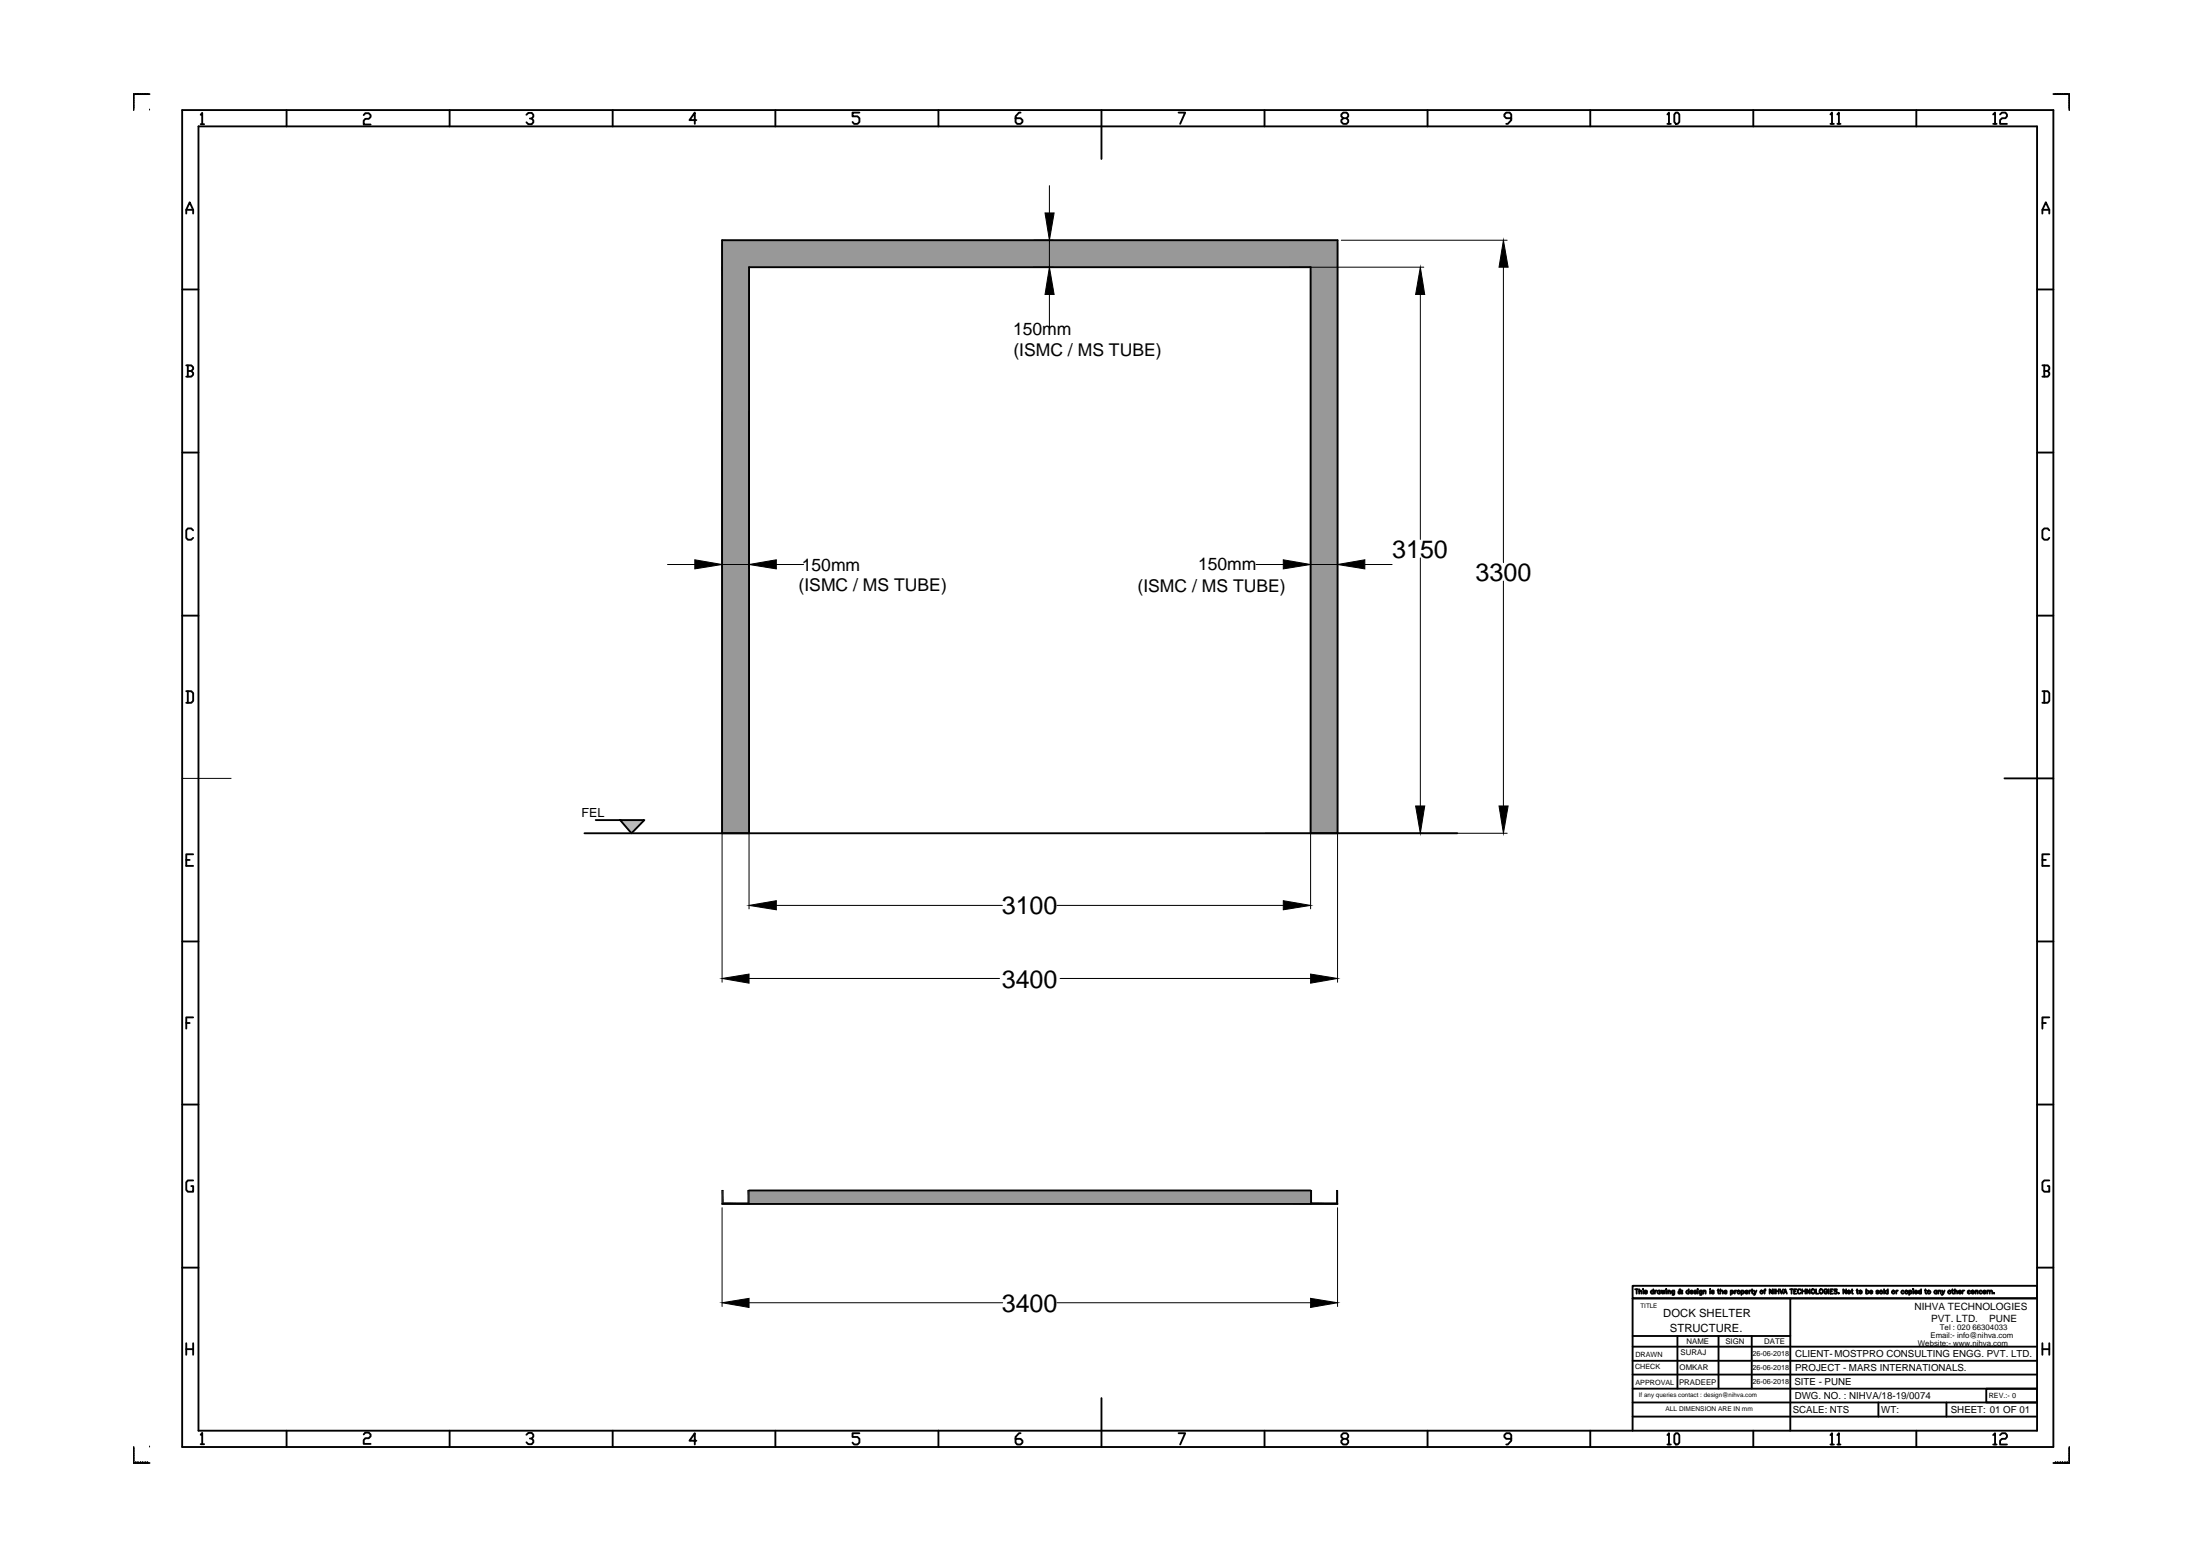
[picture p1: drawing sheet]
<svg xmlns="http://www.w3.org/2000/svg" width="297mm" height="210mm" viewBox="0 0 297 210" stroke-linecap="round" stroke-linejoin="round" font-family="sans-serif">
<!-- layer: 0 -->
<g fill="#989898" stroke="#989898" stroke-width=".14">
<path d="M180.5 160.7v1.7h.1zM180.5 160.7h.1v1.7z"/>
<path d="M177 160.7v1.7h.1zM177 160.7h.1v1.7z"/>
<path d="M177 162.4v.1h3.6zM177 162.4h3.6v.1z"/>
<path d="M101 160.7v1.7h.1zM101 160.7h.1v1.7z"/>
<path d="M97.5 160.7v1.7h.1zM97.5 160.7h.1v1.7z"/>
<path d="M97.5 162.4v.1h3.6zM97.5 162.4h3.6v.1z"/>
<path d="M101.1 160.7v1.8h75.9zM101.1 160.7h75.9v1.8z"/>
<path d="M97.5 32.4v3.7h83.1zM97.5 32.4h83.1v3.7z"/>
<path d="M177 36.1v76.4h3.6zM177 36.1h3.6v76.4z"/>
<path d="M97.5 36.1v76.4h3.6zM97.5 36.1h3.6v76.4z"/>
</g>
<g fill="none" stroke="#000" stroke-width=".25">
<path d="M78.9 112.5h117.9M80.4 110.7h6.6l-1.7 1.8-1.6-1.8M97.5 112.5v-80.1h83.1v80.1M101.1 112.5v-76.4h75.9v76.4M97.5 162.5h83.1M101.1 160.7h75.9M220.4 173.6h54.6v1.7h-54.6zM220.8 174h.3M221 174v.6M221.3 174.3l.1-.1h.2v.4M221.3 174v.6M221.8 174h.1"/>
<path d="M221.9 174.2v.4M222.4 174.3l-.3-.1v.2h.2l.1 .1-.1 .1-.3-.1M223.2 174.3a.2 .2 0 0 0-.3 0 .2 .2 0 0 0 0 .3 .2 .2 0 0 0 .3-.1M223.2 174v.6M223.4 174.2v.4M223.7 174.2l-.3 .2M224.1 174.3a.2 .2 0 0 0-.3 0 .2 .2 0 0 0 0 .3 .2 .2 0 0 0 .3-.1M224.1 174.2v.4M224.3 174.2l.2 .4v-.4l.2 .4 .1-.4M225 174h.1M225 174.2v.4M225.2 174.3l.2-.1 .1 .4"/>
<path d="M225.2 174.2v.4M226.1 174.2v.5l-.1 .1h-.2M226.1 174.3a.2 .2 0 0 0-.3 0 .2 .2 0 0 0 0 .3 .2 .2 0 0 0 .3-.1M227.2 174.3l-.1-.1-.3 .4-.2-.1v-.1l.3-.2v-.2l-.2 .1 .1 .2 .3 .3 .1-.1M228 174.3a.2 .2 0 0 0-.3 0 .2 .2 0 0 0 0 .3 .2 .2 0 0 0 .3-.1M228 174v.6M228.2 174.4h.4a.17 .17 0 0 0-.2-.2 .17 .17 0 0 0-.2 .2l.1 .2 .3-.1M229 174.3l-.1-.1-.2 .1 .3 .2v.1l-.3-.1M229.2 174h.1zM229.2 174.2v.4M229.8 174.2v.5l-.1 .1h-.2M229.8 174.3a.2 .2 0 0 0-.3 0 .2 .2 0 0 0 0 .3 .2 .2 0 0 0 .3-.1"/>
<path d="M230 174.3l.1-.1h.2v.4M230 174.2v.4M230.9 174h.1M230.9 174.2v.4M231.4 174.3l-.1-.1-.2 .1 .3 .2v.1l-.3-.1M231.9 174.2h.2M232 174v.5l.1 .1M232.3 174.3l.2-.1 .1 .4M232.3 174v.6M232.8 174.4l.3-.1a.19 .19 0 0 0-.3 0 .19 .19 0 0 0 0 .3 .19 .19 0 0 0 .3-.1M233.7 174.3a.2 .2 0 0 1 .3 0 .2 .2 0 0 1 0 .3 .2 .2 0 0 1-.3-.1M233.7 174.2v.6"/>
<path d="M234.2 174.2v.4M234.4 174.2l-.2 .2M235.1 174.3a.2 .2 0 0 1 .3 0 .2 .2 0 0 1 0 .3 .2 .2 0 0 1-.3-.1M235.1 174.2v.6M235.6 174.4l.4-.1a.19 .19 0 0 0-.3 0 .19 .19 0 0 0 0 .3 .19 .19 0 0 0 .3-.1M236.2 174.2v.4M236.4 174.2l-.2 .2M236.5 174.2h.2M236.6 174v.5l.1 .1M236.8 174.2l.2 .4 .2-.4M237 174.6l-.2 .2M238.2 174.2h.2"/>
<path d="M238.4 174l-.1 .1v.5M239.3 174v.6l-.4-.6v.6M239.5 174v.6M239.8 174v.6M239.8 174.3h.4M240.2 174v.6M240.3 174l.2 .6 .2-.6M240.8 174.6l.2-.6 .3 .6M240.9 174.4h.3M241.7 174h.4M241.7 175.3h-21.3v17.8M241.9 174v.6"/>
<path d="M242.2 174.3h.2M242.6 174h-.4v.6h.4M243.2 174.2a.24 .24 0 0 0-.4-.1 .24 .24 0 0 0-.1 .3 .22 .22 0 0 0 .2 .2 .22 .22 0 0 0 .3-.1M243.3 174.3h.5M243.3 174v.6M243.8 174v.6M244.3 174v.6l-.3-.6v.6M244.6 174.1a.27 .27 0 0 1 .4 0 .27 .27 0 0 1 0 .4 .27 .27 0 0 1-.4 0zM245.2 174v.6h.3M245.7 174.1a.27 .27 0 0 1 .4 0 .27 .27 0 0 1 0 .4 .27 .27 0 0 1-.4 0zM246.7 174.2a.24 .24 0 0 0-.3-.1 .24 .24 0 0 0-.1 .3 .22 .22 0 0 0 .2 .2 .22 .22 0 0 0 .2-.2h-.2M246.9 174v.6"/>
<path d="M247.1 174.3h.3M247.5 174h-.4v.6h.4M248 174.1v-.1h-.3v.2l.3 .2v.1l-.1 .1-.2-.1M248.2 174.5v.1zM249.3 174v.6l-.4-.6v.6M250 174.2h.1M250.1 174v.6h.1M250.7 174.2h.2M250.7 174v.5l.2 .1M252 174.3a.2 .2 0 0 1 .3 0 .2 .2 0 0 1 0 .3 .2 .2 0 0 1-.3-.1M252 174v.6M252.5 174.4h.3a.2 .2 0 0 0-.2-.2 .2 .2 0 0 0-.2 .3 .2 .2 0 0 0 .3 .1l.1-.1"/>
<path d="M253.6 174.3l-.1-.1-.2 .1 .3 .2v.1l-.3-.1M254.4 174v.6M254.9 174.3a.2 .2 0 0 0-.3 0 .2 .2 0 0 0 0 .3 .2 .2 0 0 0 .3-.1M254.9 174v.6M256 174.2v.4M256.2 174.2l-.2 .2M257 174.3a.2 .2 0 0 0-.2 0 .2 .2 0 0 0 0 .3 .2 .2 0 0 0 .2-.1M257.8 174.3a.2 .2 0 0 1 .3 0 .2 .2 0 0 1 0 .3 .2 .2 0 0 1-.3-.1M257.8 174.2v.6M258.3 174h.1zM258.3 174.2v.4M258.5 174.4h.4a.2 .2 0 0 0-.3-.2 .2 .2 0 0 0-.1 .3 .2 .2 0 0 0 .3 .1l.1-.1"/>
<path d="M259.4 174.3a.2 .2 0 0 0-.3 0 .2 .2 0 0 0 0 .3 .2 .2 0 0 0 .3-.1M259.4 174v.6M259.9 174.2h.2M260 174v.5l.1 .1M261.5 174.3a.2 .2 0 0 0-.3 0 .2 .2 0 0 0 0 .3 .2 .2 0 0 0 .3-.1M261.5 174.2v.4M261.7 174.3l.3-.1v.4M261.7 174.2v.4M262.2 174.2l.2 .4 .2-.4M262.4 174.6l-.2 .2M263.5 174.2h.2M263.6 174v.5l.2 .1"/>
<path d="M263.9 174.3l.3-.1v.4M263.9 174v.6M264.5 174.4h.3a.2 .2 0 0 0-.3-.2 .2 .2 0 0 0-.1 .3 .2 .2 0 0 0 .3 .1l.1-.1M265 174.2v.4M265.2 174.2l-.2 .2M266 174.3a.2 .2 0 0 0-.3 0 .2 .2 0 0 0 0 .3 .2 .2 0 0 0 .3-.1M266.7 174.3l.2-.1h.1v.4M266.7 174.2v.4M267.6 174.3a.2 .2 0 0 0-.3 0 .2 .2 0 0 0 0 .3 .2 .2 0 0 0 .3-.1M267.8 174.4h.3a.17 .17 0 0 0-.2-.2 .17 .17 0 0 0-.1 .2l.1 .2 .2-.1M268.3 174.2v.4M268.5 174.2l-.2 .2"/>
<path d="M268.6 174.3l.3-.1 .1 .4M268.6 174.2v.4M269.2 174.5h.1M275 175.3h-33.3v17.8M220.4 187.5h54.6M220.4 185.5h54.6M220.4 183.7h54.6M220.4 181.8h54.6M220.4 180.3h21.3M220.4 189.3h54.6M220.4 191.2h54.6M226.5 180.3v7.2"/>
<path d="M232 180.3v7.2M236.5 180.3v7.2M253.6 189.3v1.9M262.8 189.3v1.9M268.2 187.5h6.8v1.8h-6.8z"/>
<circle cx="234.8" cy="174.4" r=".21"/>
<circle cx="237.8" cy="174.4" r=".21"/>
<circle cx="249.6" cy="174.4" r=".21"/>
<circle cx="251.2" cy="174.4" r=".21"/>
<circle cx="254" cy="174.4" r=".2"/>
<circle cx="255.6" cy="174.4" r=".2"/>
<circle cx="257.4" cy="174.4" r=".21"/>
<circle cx="260.5" cy="174.4" r=".21"/>
<circle cx="263.2" cy="174.4" r=".2"/>
<circle cx="266.4" cy="174.4" r=".21"/>
</g>
<!-- layer: 1 -->
<g fill="none" stroke="#000" stroke-width=".14">
<path d="M20.2 14.9h.1M97.5 32.9v99.7M101.1 36.6v86.1M139.5 32.4h2.7M139.5 36.1h2.7M141.7 25.1v3.6M141.7 32.4v3.7M141.7 39.8v4.7M174.2 36.1h18M177 36.6v86.1M180.6 32.9v99.7M181.1 32.4h22.4"/>
<path d="M191.8 39.8v33M203 36.1v39.8M90.1 76.2h3.7M97.5 76.2h3.6M104.8 76.2h3.7M169.6 76.2h3.7M177 76.2h3.6M184.3 76.2h3.7M191.8 75.3v33.5M203 78.4v30.4M24.6 105.1h6.6M170.8 112.5h32.7"/>
<path d="M101.1 132.1h33.9M104.8 122.2h30.5M142.7 122.2h30.6M143.1 132.1h33.9M97.5 163v13.4M101.1 175.9h34.3M142.7 175.9h34.3M180.6 163v13.4M20.2 195.3h.1"/>
</g>
<g fill="#000" stroke="#000" stroke-width=".14">
<path d="M141.1 28.7h1.2l-.6 3.7zM141.7 36.1l.6 3.7h-1.2zM191.8 36.1l.6 3.7h-1.3zM203 32.4l.6 3.7h-1.2zM93.8 75.6l3.7 .6-3.7 .6zM101.1 76.2l3.7-.6v1.2zM173.3 75.6l3.7 .6-3.7 .6zM180.6 76.2l3.7-.6v1.2zM191.1 108.8h1.3l-.6 3.7zM202.4 108.8h1.2l-.6 3.7zM97.5 132.1l3.6-.6v1.2zM101.1 122.2l3.7-.6v1.2z"/>
<path d="M173.3 121.6l3.7 .6-3.7 .6zM177 131.5l3.6 .6-3.6 .6zM97.5 175.9l3.6-.6v1.2zM177 175.3l3.6 .6-3.6 .6z"/>
</g>
<!-- layer: 0 -->
<path d="M97.5 162.5v-1.8h.1v1.7h3.4v-1.7h.1v1.8M177 162.5v-1.8h.1v1.7h3.4v-1.7h.1v1.8" fill="none" stroke="#000" stroke-width=".14"/>
<!-- layer: 1 -->
<g fill="none" stroke="#000" stroke-width=".25">
<path d="M18 13h.1M18 13.3h.1M18 13.6h.1M18 13.9h.1M18 14.3h.1M18 14.6h.1M18 13v.3M18 13.3v.3M18 13.7v.2M18 14v.2M18 14.3v.2M18 14.6v.3"/>
<path d="M18.3 12.7h-.3v.3M18.3 12.7h.1M18.4 12.7h.2M18.6 12.7h.1M18.7 12.7h.2M19 12.7h.1M19 12.7h.2M19.3 12.7h.1M19.3 12.7h.3M19.6 12.7h.1M19.6 12.7h.3M19.9 12.7h.1"/>
<path d="M19.9 12.7h.3M24.6 14.9h252.6v180.4h-252.6zM26.8 17.1h248.2v176h-248.2zM27.1 15.5l.2-.3v1.6M27.1 16.8h.5M38.7 14.9v2.2M49.1 15.5l.2-.2h.5l.2 .2v.3l-.2 .2h-.5l-.2 .3v.5h.9M60.7 14.9v2.2M71.1 15.5l.2-.3h.5l.2 .3v.2l-.2 .3h-.3M71.8 16l.2 .3v.2l-.2 .3h-.5l-.2-.3M82.7 14.9v2.2M94 16.2h-.9l.7-1v1.5"/>
<path d="M104.7 14.9v2.2M116 15.2h-.9v.5h.7l.2 .3v.5l-.2 .2h-.5l-.2-.2M126.7 14.9v2.2M137.8 15.2h-.2l-.5 .5v.8l.2 .2h.5l.2-.2v-.3l-.2-.2h-.7M148.7 14.9v6.6M159.1 15.2h.9l-.7 1.5M170.7 14.9v2.2M181.4 16l-.3-.3v-.2l.3-.3h.4l.2 .3v.2l-.2 .3h-.4l-.3 .2v.3l.3 .2h.4l.2-.2v-.3l-.2-.2M192.7 14.9v2.2M204 16h-.6l-.3-.3v-.2l.3-.3h.4l.2 .3v.7l-.4 .5h-.2M214.7 14.9v2.2M225.1 15.5l.2-.3v1.5"/>
<path d="M225.1 16.7h.5M226.3 15.2h.2l.2 .3v1l-.2 .2h-.2l-.2-.2v-1zM236.7 14.9v2.2M247.1 15.5l.3-.3v1.5M247.1 16.7h.5M248.1 15.5l.2-.3v1.5M248.1 16.7h.4M258.7 14.9v2.2M269.1 15.5l.3-.3v1.5M269.1 16.7h.5M270 15.5l.3-.3h.5l.2 .3v.2l-.2 .3h-.5l-.3 .2v.5h1M277.2 12.7h.3"/>
<path d="M277.5 12.7h.1M277.6 12.7h.2M277.8 12.7h.1M277.9 12.7h.2M278.2 12.7h.1M278.2 12.7h.2M278.5 12.7h.1M278.5 12.7h.3M278.8 12.7h.1M278.8 12.7h.3M279.1 12.7h.1M279.1 12.7h.3v.3"/>
<path d="M279.4 13h.1M279.4 13.3h.1M279.4 13.6h.1M279.4 13.9h.1M279.4 14.3h.1M279.4 14.6h.1M279.4 13v.3M279.4 13.3v.3M279.4 13.7v.2M279.4 14v.2M279.4 14.3v.2M279.4 14.6v.3"/>
<path d="M24.6 39.1h2.2M25.1 28.8v-.5l.5-1 .5 1v.5M25.1 28.3h1M275 39.1h2.2M275.8 28.8v-.5l.4-1 .5 1v.5M275.8 28.3h.9M25.1 49.3h.7l.3 .3v.2l-.3 .3M25.4 50.1h.4l.3 .2v.3l-.3 .2h-.7M25.4 49.3v1.5M275.8 49.3h.7l.2 .3v.2l-.2 .3M276 50.1h.5l.2 .2v.3l-.2 .2h-.7M276 49.3v1.5"/>
<path d="M24.6 61.1h2.2M26.1 71.6l-.3-.3h-.4l-.3 .3v1l.3 .3h.4l.3-.3M275 61.1h2.2M276.7 71.6l-.2-.3h-.5l-.2 .3v1l.2 .3h.5l.2-.3M24.6 83.1h2.2M25.1 93.3h.7l.3 .3v1l-.3 .3h-.7M25.4 93.3v1.6M275 83.1h2.2M275.8 93.3h.7l.2 .3v1l-.2 .3h-.7M276 93.3v1.6M25.1 116.1h.5M26.1 115.3h-1v1.6h1"/>
<path d="M270.6 105.1h6.6M275.8 116.1h.4M276.7 115.3h-.9v1.6h.9M24.6 127.1h2.2M25.1 138.1h.5M26.1 137.3h-1v1.6M275 127.1h2.2M275.8 138.1h.4M276.7 137.3h-.9v1.6M24.6 149.1h2.2M26.1 159.3h-.7l-.3 .3v1l.3 .3h.7v-.8h-.3M275 149.1h2.2"/>
<path d="M276.7 159.3h-.7l-.2 .3v1l.2 .3h.7v-.8h-.2M24.6 171.1h2.2M275 171.1h2.2M18 195.6h.1M18 195.9h.1M18 196.3h.1M18 196.6h.1M18 196.9h.1M18 197.2h.1M18 195.3v.3M18 195.7v.2M18 196v.2"/>
<path d="M18 196.3v.2M18 196.6v.3M18 196.9v.2M18 197.2v.3h.3M18.3 197.5h.1M18.4 197.5h.2M18.6 197.5h.1M18.7 197.5h.2M19 197.5h.1M19 197.5h.2M19.3 197.5h.1M19.3 197.5h.3"/>
<path d="M19.6 197.5h.1M19.6 197.5h.3M19.9 197.5h.1M19.9 197.5h.3M25.1 181.3v1.6M25.1 182.1h1M26.1 181.3v1.6M27.1 193.7l.2-.3v1.5M27.1 194.9h.5M38.7 193.1v2.2M49.1 193.6l.2-.2h.5l.2 .2v.3l-.2 .2h-.5l-.2 .3v.5h.9M60.7 193.1v2.2"/>
<path d="M71.1 193.7l.2-.3h.5l.2 .3v.2l-.2 .3h-.3M71.8 194.2l.2 .2v.3l-.2 .2h-.5l-.2-.2M82.7 193.1v2.2M94 194.5h-.9l.7-1v1.5M104.7 193.1v2.2M116 193.5h-.9v.5h.7l.2 .2v.5l-.2 .3h-.5l-.2-.3M126.7 193.1v2.2M137.8 193.5h-.2l-.5 .5v.7l.2 .3h.5l.2-.3v-.2l-.2-.3h-.7M148.7 188.7v6.6M159.1 193.5h.9l-.7 1.5M170.7 193.1v2.2M181.4 194.2l-.3-.2v-.3l.3-.2h.4l.2 .2v.3l-.2 .2h-.4l-.3 .3v.2l.3 .3h.4l.2-.3v-.2l-.2-.3"/>
<path d="M192.7 193.1v2.2M204 194.2h-.6l-.3-.2v-.3l.3-.2h.4l.2 .2v.8l-.4 .5h-.2M214.7 193.1v2.2M225.1 193.7l.2-.2v1.5M225.1 195h.5M226.3 193.5h.2l.2 .2v1l-.2 .3h-.2l-.2-.3v-1zM236.7 193.1v2.2M247.1 193.7l.3-.2v1.5M247.1 195h.5M248.1 193.7l.2-.2v1.5M248.1 195h.4M258.7 193.1v2.2"/>
<path d="M269.1 193.7l.3-.2v1.5M269.1 195h.5M270 193.7l.3-.2h.5l.2 .2v.3l-.2 .2h-.5l-.3 .3v.5h1M275.8 182.1h.9M275.8 181.3v1.6M276.7 181.3v1.6M277.2 197.5h.3M277.5 197.5h.1M277.6 197.5h.2M277.8 197.5h.1M277.9 197.5h.2M278.2 197.5h.1"/>
<path d="M278.2 197.5h.2M278.5 197.5h.1M278.5 197.5h.3M278.8 197.5h.1M278.8 197.5h.3M279.1 197.5h.1M279.4 195.6h.1M279.4 195.9h.1M279.4 196.3h.1M279.4 196.6h.1M279.4 196.9h.1M279.4 197.2h.1"/>
<path d="M279.4 197.2v.3h-.3M279.4 195.3v.3M279.4 195.7v.2M279.4 196v.2M279.4 196.3v.2M279.4 196.6v.3M279.4 196.9v.2"/>
</g>
<!-- layer: 0 -->
<path d="M83.7 110.7h3.3l-1.7 1.8z" fill="#bababa" stroke="#bababa" stroke-width=".14"/>
<g font-size="3.4">
<text x="188" y="75.3">3150</text>
<text x="199.2" y="78.4">3300</text>
<text x="135.3" y="123.4">3100</text>
<text x="135.3" y="133.3">3400</text>
<text x="135.3" y="177.1">3400</text>
</g>
<g font-size="2.4">
<text x="136.8" y="45.3">150mm</text>
<text x="136.8" y="48.1">(ISMC / MS TUBE)</text>
<text x="108.2" y="77">150mm</text>
<text x="161.8" y="77">150mm</text>
<text x="107.8" y="79.7">(ISMC / MS TUBE)</text>
<text x="153.6" y="80">(ISMC / MS TUBE)</text>
</g>
<text font-size="1.7" x="78.5" y="110.3">FEL</text>
<g font-size="1.5">
<text x="224.6" y="177.8">DOCK SHELTER</text>
<text x="225.5" y="179.7">STRUCTURE.</text>
</g>
<g font-size="1.4">
<text x="258.5" y="176.8">NIHVA TECHNOLOGIES</text>
<text x="260.7" y="178.4">PVT. LTD.</text>
<text x="268.6" y="178.4">PUNE</text>
</g>
<g font-size="1.3">
<text x="242.4" y="183.2">CLIENT- MOSTPRO CONSULTING ENGG. PVT. LTD.</text>
<text x="242.4" y="185.1">PROJECT - MARS INTERNATIONALS.</text>
<text x="242.1" y="190.7">SCALE: NTS</text>
<text x="242.3" y="186.9">SITE - PUNE</text>
<text x="242.3" y="188.8">DWG. NO. : NIHVA/18-19/0074</text>
<text x="254" y="190.7">WT:</text>
<text x="263.4" y="190.7">SHEET: 01 OF 01</text>
</g>
<g font-size="1.1">
<text x="261.9" y="179.5">Tel : 020 66304033</text>
<text x="226.8" y="184.9">OMKAR</text>
<text x="226.9" y="182.9">SURAJ</text>
<text x="227.7" y="181.5">NAME</text>
<text x="233" y="181.5">SIGN</text>
<text x="238.2" y="181.5">DATE</text>
<text x="259" y="181.7">Website:- www.nihva.com</text>
<text x="260.6" y="180.6">Email:- info@nihva.com</text>
<text x="226.7" y="187">PRADEEP</text>
</g>
<g font-size="1">
<text x="220.8" y="184.8">CHECK</text>
<text x="220.8" y="183.1">DRAWN</text>
<text x="236.6" y="183">26-06-2018</text>
<text x="236.6" y="184.9">26-06-2018</text>
<text x="220.8" y="186.9">APPROVAL</text>
<text x="236.6" y="186.8">26-06-2018</text>
<text x="268.5" y="188.7">REV.:- 0</text>
</g>
<text font-size=".9" x="224.9" y="190.5">ALL DIMENSION ARE IN mm</text>
<g font-size=".8">
<text x="221.5" y="176.6">TITLE</text>
<text x="221.3" y="188.6">If any queries contact : design@nihva.com</text>
</g>
</svg>
